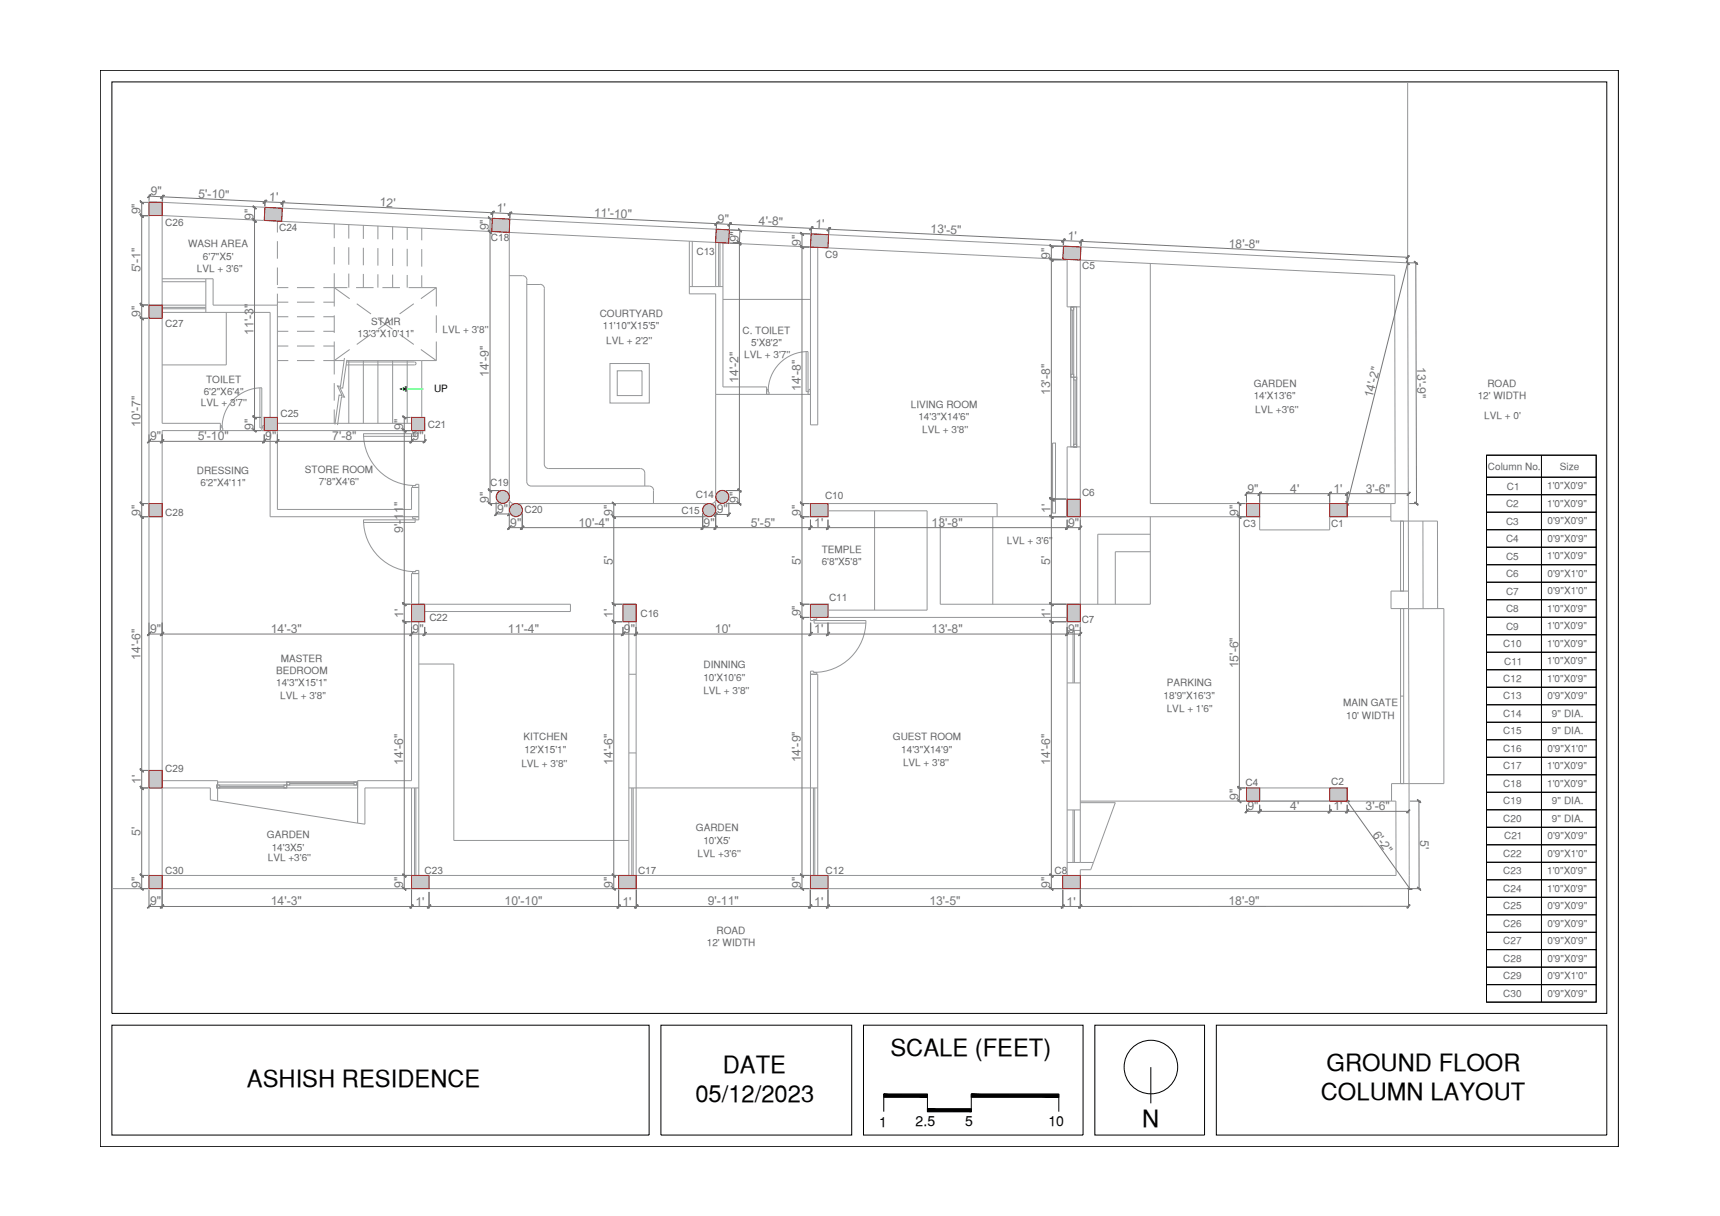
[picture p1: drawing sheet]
<svg xmlns="http://www.w3.org/2000/svg" width="420mm" height="297mm" viewBox="0 0 420 297" stroke-linecap="round" stroke-linejoin="round" font-family="sans-serif">
<!-- layer: FORMAT -->
<g fill="none" stroke="#000" stroke-width=".24">
<path d="M24.5 17.2h370.8v262.9h-370.8zM27.3 20h365.2v227.6h-365.2zM363.1 111.2h26.8v133.6h-26.8zM363.1 111.2h26.8v5.4h-26.8zM363.1 116.6h26.8v4.2h-26.8zM376.5 111.2v133.6M363.1 120.8h26.8v4.3h-26.8zM363.1 125.1h26.8v4.3h-26.8zM363.1 129.4h26.8v4.3h-26.8zM363.1 133.7h26.8v4.3h-26.8zM363.1 138h26.8v4.2h-26.8zM363.1 142.2h26.8v4.3h-26.8z"/>
<path d="M363.1 146.5h26.8v4.3h-26.8zM363.1 150.8h26.8v4.3h-26.8zM363.1 155.1h26.8v4.2h-26.8zM363.1 159.3h26.8v4.3h-26.8zM363.1 163.6h26.8v4.3h-26.8zM363.1 167.9h26.8v4.3h-26.8zM363.1 172.2h26.8v4.2h-26.8zM363.1 176.4h26.8v4.3h-26.8zM363.1 180.7h26.8v4.3h-26.8zM363.1 185h26.8v4.3h-26.8zM363.1 189.3h26.8v4.2h-26.8zM363.1 193.5h26.8v4.3h-26.8z"/>
<path d="M363.1 197.8h26.8v4.3h-26.8zM363.1 202.1h26.8v4.3h-26.8zM363.1 206.4h26.8v4.2h-26.8zM363.1 210.6h26.8v4.3h-26.8zM363.1 214.9h26.8v4.3h-26.8zM363.1 219.2h26.8v4.3h-26.8zM363.1 223.5h26.8v4.2h-26.8zM363.1 227.7h26.8v4.3h-26.8zM363.1 232h26.8v4.2h-26.8zM363.1 236.2h26.8v4.3h-26.8zM27.3 250.4h131.3v26.9h-131.3zM161.4 250.4h46.7v26.9h-46.7z"/>
<path d="M210.9 250.4h53.7v26.9h-53.7zM267.4 250.4h26.8v26.9h-26.8zM297.1 250.4h95.4v26.9h-95.4zM363.1 240.5h26.8v4.3h-26.8zM281.1 260.7v8.8"/>
<circle cx="281.1" cy="260.7" r="6.5"/>
</g>
<g fill="#000" stroke="#000" stroke-width=".24">
<path d="M215.9 267.3l10.7 .7v-.7zM215.9 267.3l10.7 .7h-10.7z"/>
<path d="M226.6 270.9l10.7 .7v-.7zM226.6 270.9l10.7 .7h-10.7z"/>
<path d="M237.3 267.3l21.3 .7v-.7zM237.3 267.3l21.3 .7h-21.3z"/>
</g>
<!-- layer: TITLE BLOCK -->
<path d="M215.9 271.6v-4.3h10.7v4.3h10.7v-4.3h21.3v4.3M215.9 268h10.7M226.6 270.9h10.7M237.3 268h21.3" fill="none" stroke="#000" stroke-width=".24"/>
<!-- layer: 0 -->
<g fill="none" stroke="#939598" stroke-width=".24">
<path d="M343.9 20v44.2M67.8 54v2.8M67.8 58.9v4.3M81.6 54.7v3.5M85.2 54.8v3.5M88.8 55v3.4M92.3 55.2v3.2M95.9 55.4v3.1M99.5 55.5v3.1M103 55.7v3M67.8 65.3v4.3M67.8 71.7v2.8"/>
<path d="M67.8 73.8h2.6M67.8 77.4h2.6M67.8 70.3h2.6M72.5 73.8h4.3M72.5 77.4h4.3M72.5 70.3h4.3M79 73.8h2.6M79 77.4h2.6M79 70.3h5.9M81.6 60.3v4.3M81.6 66.7v8.2M81.6 77v4.3"/>
<path d="M81.6 70.3l3.8 2.7M85.2 60.4v4.3M85.2 66.8v3.5M87 70.3h4.3M87.2 74.2l3.4 2.5M88.8 60.5v4.3M88.8 66.9v3.4M92.3 60.6v4.3M92.3 67v3.3M92.4 77.9l3.5 2.5M93.4 70.3h4.3M95.9 77.9l-3.5 2.5"/>
<path d="M95.9 60.7v4.3M95.9 67.1v3.2M99.5 60.8v4.3M99.5 67.2v3.1M99.8 70.3h6.8M101.1 74.2l-3.5 2.5M103 60.9v4.2M103 67.3v3M106.6 70.3l-3.8 2.7M106.6 70.3v4.6M106.6 77v4.3M261.6 75h1.4v34.2h-1.4z"/>
<path d="M261.6 75h.7v.8h-.7zM261.6 75h.7v17.1h-.7zM261.9 75.8v15.6M67.8 80.9h2.6M67.8 84.5h2.6M67.8 88.1h2.6M72.5 80.9h4.3M72.5 84.5h4.3M72.5 88.1h4.3M79 80.9h2.6M79 84.5h2.6M79 88.1h5.1"/>
<path d="M81.6 83.4v8.1M81.6 93.6v4.3M84.1 87.4l-.9 7-.7-.1 1.1 2.3-.8-.1-1 7.2M84.7 88.4h16.6l.3 .4-.3 .3h-16.7M84.7 88.1h21.9M84.7 87.9l-1 6.9-.7-.1 1.1 2.3-.7-.1-.9 6.9M85.2 88.1v15.3M85.4 85.4l-3.8 2.7M88.8 88.1v15.3M90.6 81.6l-3.4 2.5M92.3 88.1v15.3M95.9 88.1v15.3"/>
<path d="M97.6 81.6l3.5 2.5M99.5 88.1v15.3M102.8 85.4l3.8 2.7M103 88.1v15.3M106.6 83.4v4.7M261.6 91.4h.7v.7h-.7zM262.3 92.1h.7v.7h-.7zM262.3 92.1h.7v17.1h-.7zM262.6 92.8v15.7M81.6 100v3.4M262.3 108.5h.7v.7h-.7zM260.7 154h3.2"/>
<path d="M262.1 154v12.8M262.5 154v12.8M260.7 166.8h3.2M52.9 191.8h.8v.7h-.8zM52.9 191.8h17.1v.7h-17.1zM53.2 191h34.2v1.5h-34.2zM53.7 192.1h15.7M69.4 191.8h.6v.7h-.6zM70 191h.8v.8h-.8zM70 191h17.2v.8h-17.2zM70.8 191.4h15.7M86.5 191h.7v.8h-.7z"/>
<path d="M100.5 192.5h1.8M101.2 192.5v21.4M101.6 192.5v21.4M153.6 192.5h1.8M154.3 192.5v21.4M154.7 192.5v21.4M198 192.5h1.8M198.7 192.5v21.4M199 192.5v21.4M260.7 197.9h3.2M262.1 197.9v12.8M262.5 197.9v12.8"/>
<path d="M27.3 217.1h9.1M100.5 213.9h1.8M153.6 213.9h1.8M198 213.9h1.8M260.7 210.7h3.2"/>
</g>
<!-- layer: LINE-PEN1 -->
<g fill="none" stroke="#939598" stroke-width=".24">
<path d="M124.4 56.8v65.1a1.08 1.08 0 0 0 1.1 1.1M55.3 76.3v12.8h-15.7M124.4 67.3h3.2a1.08 1.08 0 0 1 1.1 1.1M128.7 68.4v49.3a1.08 1.08 0 0 0 1.1 1M128.7 69.5h3.2M131.9 69.5a1.08 1.08 0 0 1 1.1 1M133 70.6v42.8a1.08 1.08 0 0 0 1 1.1M176.6 73.1h21.4M263.9 75v34.2M281 64.4v58.6h58.8M149 88.8h9.6v9.7h-9.6zM150.8 90.6h6v6h-6z"/>
<path d="M174.8 96.3l.1 25.6a1.08 1.08 0 0 1-1.1 1.1M187.3 96.3h10.7M53.8 105.2h12.2M129.7 118.7h28.9M134 114.5h22.4a1.08 1.08 0 0 1 1.1 1v3.2M158.6 118.7a1.08 1.08 0 0 1 1.1 1.1M159.6 119.8v3.2M125.5 123h48.3M213.6 124.8v24.2M242.5 126.2v21.4M243.6 126.2h17.1M281 126.2v21.4h-17.1v-21.4h43.8v3.2h17.1v-3.2h15"/>
<path d="M281 130.5h-12.8v17.1M281 134.8h-8.6v12.8M347.6 127.3v21.4M344.1 148.7l.1 42.7h8.5v-42.7h-8.6M344.1 144.4l-.1-17.1h7.1l.1 21.4M102.3 162.2h8.6v43.1h42.7M53.2 195.7l34.2 5.4M263.9 195.7h76M263.9 196.1h8.5l-5.3 14.6M307.7 192.5h17.1v3.2h-17.1z"/>
</g>
<!-- layer: WALLS -->
<path d="M36.4 49.3l227.5 11v14.7h-3.2v-11.6l-60.9-3v43.4h-1.8v-43.4l-158.4-7.8v50.8h14.2v1.8h-14.2v85.5h13.6v5l-1.8-.3v-2.9h-11.8v24.6h-3.2zM174.8 59.2v10.8M176.6 59.3v35.2h10.7v1.8h-12.5v-24.5h-6.4v-1.8h8.2M39.6 76.3h26.4v49.9h36.3v-7.1h-1.8v5.3h-32.7v-19.2h35.9v-1.8h-35.9v-28.9h-15.7v-6.4h-1.8v8.2M39.6 74.5h10.7M260.7 109.2h3.2v17h-3.2zM198 123h45.6v3.2h-13.9v21.4h34.2v63.1h3.2l-.7 1.8h-2.5v4.6h-65.9v-52.4h1.8v49.2h60.9v-63.1h-62.7v-1.8h28.5v-24.2h-28.5zM100.5 140.1h1.8v7.5h37v1.8h-37v64.5h51.3v-64.5h-1.4v-1.8h3.2v69.5h-54.9v-24.6h-11.4v8.8l-1.7-.2v-10.4h13.1zM153.6 164.7h1.8M153.6 183.9h1.8M155.4 192.5h42.6" fill="none" stroke="#939598" stroke-width=".24"/>
<!-- layer: boundary wall -->
<path d="M263.9 60.3l80 3.9 .1 63.1h-4.2v-4.3h1l-.1-55.7-76.8-3.8M339.8 144.4h4.3v4.3h-4.3zM39.6 217.1h60.9M39.6 213.9h60.9M155.4 217.1h42.6M155.4 213.9h42.6M263.9 213.9h77.1v-18.2h-1.1v-4.3h4.3v25.7h-80.3" fill="none" stroke="#939598" stroke-width=".24"/>
<!-- layer: DOOR -->
<g fill="none" stroke="#939598" stroke-width=".24">
<path d="M63.5 94.8v9.7h.5v-9.7M64 94.7a9.7 9.7 0 0 0-9.7 9.8M187.3 95.1h.3l.3 1.2h-.6zM196.9 85.9v9.8h.5v-9.8a9.7 9.7 0 0 0-9.7 9.8M197.6 95.1h.4v1.2h-.6zM53.8 104h.4l.2 1.2h-.6zM64.2 104h.3v1.2h-.5zM88.8 105.9h12.6v.7h-12.6M88.8 105.9a12.6 12.6 0 0 0 12.8 12.7M100.8 105.2h1.5v.7h-.8v-.3h-.7zM100.8 118.6h.7v-.3h.8v.8h-1.5zM88.8 127h12.6v.6h-12.6"/>
<path d="M88.8 127a12.6 12.6 0 0 0 12.8 12.6M100.8 126.2h1.5v.8h-.8v-.3h-.7zM100.8 139.6h.7v-.3h.8v.8h-1.5zM198 150.8h1.5v.5h-.8v.3h-.7zM211.5 152.2h-12.6v-.6h12.6a12.6 12.6 0 0 1-12.8 12.6M198 163.9h.7v.3h.8v.5h-1.5z"/>
</g>
<!-- layer: FUR -->
<path d="M175.5 59.3v10.7M175.9 59.3v10.7M39.6 75.4h10.7M39.6 75.1h10.7" fill="none" stroke="#939598" stroke-width=".24"/>
<!-- layer: FURNITURE -->
<g fill="none" stroke="#939598" stroke-width=".24">
<path d="M257.1 108.2h.7v17.1h-.7zM342.1 127.3h.7v17.1h-.7zM342.1 148.7h.8v42.7h-.8zM342.2 170h.7"/>
<circle cx="257.5" cy="122.1" r=".36"/>
<circle cx="257.5" cy="122.1" r=".19"/>
</g>
<!-- layer: GI framing -->
<path d="M168.4 58.9v11.1M169.1 58.9v11.1M39.6 68.1h10.7M39.6 68.8h10.7" fill="none" stroke="#939598" stroke-width=".24"/>
<!-- layer: DIM -->
<g fill="none" stroke="#767676" stroke-width=".24">
<path d="M34.2 52.7h2M34.2 52.6h2M34.2 49.4h2M34.6 49.4v3.2M34.6 52.7v21.8M36.5 47.5l-.1 1.6M36.5 47.9l3.2 .2M39.7 47.6l-.1 1.6M39.7 48.1l25 1.2M39.8 47.6l-.1 1.6M61.8 53.8h.2M61.8 53.9h.2"/>
<path d="M61.8 50.7h.3M62.2 50.7v54.5M64.7 48.8l-.1 1.6M64.8 49.3l4.2 .2M64.8 48.8l-.1 1.6M69.1 49.1l-.1 1.5M69.1 49.5l190.6 9.2M69.2 49.1l-.1 1.5M119.2 53.3h.4M119.7 53.3v3.2M119.7 56.7v66.3M119.9 56.7h.2"/>
<path d="M119.9 56.5h.2M120.4 51.5l-.1 1.6M124.5 51.8v1.5M124.6 51.8v1.5M175 54.2v1.6M178.3 54.3l-.1 1.7M178.3 59.4l2.7 .1M178.4 56.2l2.8 .1M179 59.3h2.1M180.6 59.3v63.7M180.7 56.3l-.1 3.2M195.4 57.1h2.5"/>
<path d="M195.9 57.1v160M198.2 55.3l-.1 1.6M202.5 55.5l-.1 1.6M259.8 58.3l-.1 1.6M259.8 58.8l84.1 4.1M259.9 58.3l-.1 1.6M264.1 58.5v1.6M34.2 77.8h2M34.2 74.5h2M34.6 74.5v142.6M195.4 60.4h2.4M256.4 63.5h4.1"/>
<path d="M256.4 63.4h4.1M256.4 60.2h4.1M256.8 60.2v3.2M256.8 63.5v58.4M343.9 62.4l-.1 1.6M343.9 64.2l-14.8 58.7M344.1 64.2l.2 .1M344.1 64.2h2.2M345.8 64.2l.2 58.8M36.4 106.1v2.1M36.4 107.8h67.3M39.6 106.1v2.1"/>
<path d="M61.8 105.2h1.9M61.8 102h1.9M64.5 106.1v2.1M67.8 106.1v2.1M98.3 105.2h2M98.3 102h2M98.7 102v115.1M100.5 106.1v2.1M103.7 106.1v2.1M119.2 119.8h2.9M177.4 119.8h3.7M34.2 126.2h2"/>
<path d="M34.2 123h2M119.2 123h2.9M121.2 122.6v3.4M121.2 125.5h3.2M124.4 128.9h139.5M124.4 122.6v6.8M127.5 125.3v4.1M127.6 125.4v4M149.5 126.2h23.5M149.5 123h.2M149.9 123v94.1M171.6 125.3v4.1"/>
<path d="M171.7 125.3v4.1M174.8 122.7v6.7M174.8 125.7h3.2M177.4 123h3.7M178 122.7v3.4M195.4 126.2h2.4M195.4 123h2.4M198 126.9v2.5M202.3 126.9v2.5M256.4 126.2h4.1M256.4 121.9h4.1M256.8 121.9v95.2"/>
<path d="M260.7 126.9v2.5M263.9 126.9v2.5M302.3 126.2h2M302.3 123h2M302.8 123v72.7M304.5 120.6h39.6v.5M304.5 120.2v2.6M307.7 120.2v2.6M324.8 120.2v2.6M329.1 120.2v2.6M329.3 123h.3M344.2 123h2.2"/>
<path d="M36.4 152.1v3.2M36.4 154.9h227.5M39.6 152.1v3.2M98.3 151.9h2M98.3 147.6h2M100.5 153.1v2.2M103.7 153.1v2.2M149.5 151.9h2.5M149.5 147.6h2.5M152.2 153.1v2.2M155.3 153.1v2.2M155.4 153.1v2.2"/>
<path d="M195.4 147.6h2.4M195.4 150.8h2.4M198 152.1v3.2M198.1 152.1v3.2M202.3 152.1v3.2M256.4 151.9h4.1M256.4 147.6h4.1M260.7 153.1v2.2M263.9 153.1v2.2M34.2 192.5h2M34.2 188.2h2M302.3 192.5h2"/>
<path d="M302.3 195.7h2M304.5 196.6v2.1M304.5 198.2h39.5M307.7 196.6v2.1M324.8 196.6v2.1M328.9 195.8l-.2 .1M329.1 196.6v2.1M329.1 195.7l15.3 21.4M344 198.4v.3M344.4 195.7h2.7M346.6 195.7l.1 21.4M34.2 217.1h2"/>
<path d="M34.2 213.9h2M36.4 217.3v4.6M39.6 217.3v4.6M98.3 217.1h2M98.3 213.9h2M100.5 217.3v4.6M104.8 217.9v4M149.5 217.1h1.4M149.5 213.9h1.4M151.1 217.3v4.6M155.4 217.3v4.6M155.5 217.3v4.6"/>
<path d="M195.4 217.1h2.4M195.4 213.9h2.4M197.9 217.3v4.6M198 217.3v4.6M202.3 217.3v4.6M256.4 217.1h3M256.4 213.9h3M259.6 217.3v4.6M263.9 217.3v4.6M344.1 217.3v4.6M344.2 217.2l-.1 .2M344.4 217.1h2.7"/>
<path d="M36.4 221.4h119M155.5 221.4h42.4M344.1 221.4h-146.1"/>
</g>
<!-- layer: 0 -->
<g fill="#767676" stroke="#767676" stroke-width=".24">
<path d="M344.4 221l-.7 .8zM344.4 221l-.7 .8z"/>
<path d="M264.2 221.1l-.6 .7zM264.2 221.1l-.6 .7z"/>
<path d="M264.2 221.1l-.6 .7zM264.2 221.1l-.6 .7z"/>
<path d="M259.9 221.1l-.6 .7zM259.9 221.1l-.6 .7z"/>
<path d="M259.9 221.1l-.6 .7zM259.9 221.1l-.6 .7z"/>
<path d="M202.6 221.1l-.7 .7zM202.6 221.1l-.7 .7z"/>
<path d="M202.6 221.1l-.7 .7zM202.6 221.1l-.7 .7z"/>
<path d="M198.3 221.1l-.7 .7zM198.3 221.1l-.7 .7z"/>
<path d="M197.5 221.8l.7-.7zM198.2 221.1l-.6 .7z"/>
<path d="M155.8 221.1l-.6 .7zM155.8 221.1l-.7 .7z"/>
<path d="M155 221.8l.7-.7zM155.7 221.1l-.6 .7z"/>
<path d="M151.5 221.1l-.7 .7zM151.5 221.1l-.8 .7z"/>
<path d="M150.7 221.8l.8-.7zM151.5 221.1l-.7 .7z"/>
<path d="M105.1 221.1l-.6 .7zM105.1 221.1l-.7 .7z"/>
<path d="M104.4 221.8l.7-.7zM105.1 221.1l-.6 .7z"/>
<path d="M100.9 221.1l-.7 .7zM100.9 221.1l-.7 .7z"/>
<path d="M100.1 221.8l.8-.7zM100.9 221.1l-.7 .7z"/>
<path d="M39.9 221.1l-.6 .7zM39.9 221.1l-.7 .7z"/>
<path d="M39.2 221.8l.7-.7zM39.9 221.1l-.6 .7z"/>
<path d="M36.7 221.1l-.6 .7zM36.7 221.1l-.6 .7z"/>
<path d="M34.2 216.8l.8 .6zM34.2 216.8l.8 .6z"/>
<path d="M34.2 213.6l.8 .7zM34.2 213.6l.8 .6z"/>
<path d="M34.3 213.5l.7 .7zM34.2 213.6l.8 .7z"/>
<path d="M34.2 192.1l.8 .8zM34.2 192.1l.8 .7z"/>
<path d="M34.2 192.1l.8 .7zM34.2 192.1l.8 .8z"/>
<path d="M34.2 187.9l.8 .7zM34.2 187.9l.8 .6z"/>
<path d="M34.3 187.8l.7 .7zM34.2 187.9l.8 .7z"/>
<path d="M34.2 125.9l.8 .7zM34.2 125.9l.8 .7z"/>
<path d="M34.2 125.9l.8 .7zM34.2 125.9l.8 .7z"/>
<path d="M34.2 122.7l.8 .7zM34.2 122.7l.8 .6z"/>
<path d="M34.3 122.6l.7 .7zM34.2 122.7l.8 .7z"/>
<path d="M34.2 77.4l.8 .7zM34.2 77.4l.8 .6z"/>
<path d="M34.3 77.3l.7 .7zM34.2 77.4l.8 .7z"/>
<path d="M34.2 74.2l.8 .7zM34.2 74.2l.8 .6z"/>
<path d="M34.3 74l.7 .7zM34.2 74.1l.8 .7z"/>
<path d="M34.2 52.4l.8 .7zM34.2 52.4l.8 .6z"/>
<path d="M34.2 52.3l.8 .6zM34.2 52.3l.8 .7z"/>
<path d="M34.2 49.1l.8 .7zM34.2 49.1l.8 .6z"/>
<path d="M36.8 47.5l-.7 .8zM36.1 48.2l.7-.7z"/>
<path d="M39.2 48.4l.8-.7zM40 47.7l-.7 .8z"/>
<path d="M40.1 47.7l-.7 .8zM39.4 48.4l.7-.7z"/>
<path d="M64.2 49.6l.8-.7zM65 48.9l-.7 .7z"/>
<path d="M65.1 48.9l-.7 .7zM64.3 49.6l.8-.7z"/>
<path d="M68.6 49.8l.8-.7zM69.4 49.1l-.7 .8z"/>
<path d="M69.5 49.1l-.7 .8zM68.7 49.8l.8-.7z"/>
<path d="M119.9 52.3l.8-.7zM120.7 51.6l-.7 .8z"/>
<path d="M120.7 51.6l-.7 .8zM119.9 52.3l.8-.7z"/>
<path d="M124.2 52.5l.8-.7zM125 51.8l-.7 .8z"/>
<path d="M124.9 51.8l-.7 .8zM124.1 52.5l.8-.7z"/>
<path d="M174.6 54.9l.8-.6zM175.4 54.3l-.7 .7z"/>
<path d="M175.4 54.3l-.7 .7zM174.6 54.9l.8-.6z"/>
<path d="M177.8 55.1l.8-.7zM178.6 54.4l-.7 .8z"/>
<path d="M178.6 54.4l-.7 .8zM177.8 55.1l.8-.7z"/>
<path d="M197.8 56.1l.7-.7zM198.5 55.4l-.6 .8z"/>
<path d="M198.5 55.4l-.6 .8zM197.8 56.1l.7-.7z"/>
<path d="M202 56.3l.8-.7zM202.8 55.6l-.7 .8z"/>
<path d="M202.8 55.6l-.7 .8zM202 56.3l.8-.7z"/>
<path d="M259.4 59l.7-.6zM260.1 58.4l-.7 .7z"/>
<path d="M260.2 58.4l-.7 .7zM259.4 59.1l.8-.7z"/>
<path d="M263.7 59.3l.7-.7zM264.4 58.6l-.6 .7z"/>
<path d="M264.4 58.6l-.6 .7zM263.7 59.3l.7-.7z"/>
<path d="M343.4 63.1l.8-.6zM344.2 62.5l-.7 .7z"/>
<path d="M304.8 197.8l-.6 .8zM304.8 197.8l-.7 .7z"/>
<path d="M307.3 198.5l.7-.7zM308 197.8l-.6 .8z"/>
<path d="M308 197.8l-.6 .8zM308 197.8l-.7 .7z"/>
<path d="M324.4 198.5l.7-.7zM325.1 197.8l-.6 .8z"/>
<path d="M325.1 197.8l-.6 .8zM325.1 197.8l-.7 .7z"/>
<path d="M328.7 198.5l.7-.7zM329.4 197.8l-.6 .8z"/>
<path d="M329.4 197.8l-.6 .8zM328.7 198.5l.7-.7z"/>
<path d="M344.3 197.8l-.6 .8zM344.3 197.8l-.6 .8z"/>
<path d="M346.2 195.4l.8 .6zM346.2 195.4l.8 .6z"/>
<path d="M346.3 216.7l.7 .7zM346.2 216.8l.8 .6z"/>
<path d="M343.9 217l1 .2zM343.9 217.1l1 .1z"/>
<path d="M328.6 195.7l1 .1zM328.6 195.6l1 .1z"/>
<path d="M304.8 120.2l-.6 .8zM304.8 120.2l-.7 .7z"/>
<path d="M308 120.2l-.7 .7zM308 120.2l-.6 .8z"/>
<path d="M308 120.2l-.6 .8zM308 120.2l-.7 .7z"/>
<path d="M325.1 120.2l-.7 .7zM325.1 120.2l-.6 .8z"/>
<path d="M325.1 120.2l-.6 .8zM325.1 120.2l-.7 .7z"/>
<path d="M328.7 120.9l.7-.7zM329.4 120.2l-.6 .8z"/>
<path d="M329.4 120.2l-.6 .8zM329.4 120.2l-.7 .7z"/>
<path d="M343.7 120.9l.7-.7zM344.4 120.2l-.6 .8z"/>
<path d="M345.7 122.6l.7 .7zM345.6 122.7l.8 .6z"/>
<path d="M345.5 63.9l.8 .6zM345.5 63.9l.8 .6z"/>
<path d="M328.8 122.5l.6 .8-.5-.8zM328.8 122.5l.6 .8z"/>
<path d="M343.6 63.8l.5 .9 .1-.1zM343.6 63.8l.6 .8z"/>
<path d="M302.5 192.1l.6 .7zM302.4 192.2l.7 .7z"/>
<path d="M302.4 125.9l.7 .7zM302.4 125.9l.7 .7z"/>
<path d="M302.5 125.8l.6 .8zM302.4 125.9l.7 .7z"/>
<path d="M302.4 122.7l.7 .7zM302.5 122.6l.6 .7z"/>
<path d="M256.5 216.7l.7 .7zM256.4 216.8l.8 .6z"/>
<path d="M256.4 213.6l.8 .6zM256.4 213.6l.8 .6z"/>
<path d="M256.5 213.5l.7 .7zM256.4 213.6l.8 .6z"/>
<path d="M256.4 151.5l.8 .7zM256.4 151.5l.8 .7z"/>
<path d="M256.4 151.5l.8 .7zM256.4 151.5l.8 .7z"/>
<path d="M256.4 147.3l.8 .6zM256.4 147.3l.8 .6z"/>
<path d="M256.4 147.3l.8 .6zM256.4 147.3l.8 .6z"/>
<path d="M256.4 125.9l.8 .7zM256.4 125.9l.8 .7z"/>
<path d="M256.5 125.8l.7 .8zM256.4 125.9l.8 .7z"/>
<path d="M256.4 121.7l.8 .6zM256.4 121.7l.8 .6z"/>
<path d="M256.4 121.5l.8 .7zM256.4 121.5l.8 .7z"/>
<path d="M256.4 63.1l.8 .7zM256.5 63.1l.7 .7z"/>
<path d="M256.5 63l.7 .7zM256.4 63.1l.8 .6z"/>
<path d="M256.4 59.8l.8 .7zM256.4 59.8l.8 .7z"/>
<path d="M195.6 216.7l.7 .7zM195.5 216.8l.8 .6z"/>
<path d="M195.5 213.6l.8 .6zM195.6 213.5l.7 .7z"/>
<path d="M195.6 213.5l.7 .7zM195.5 213.6l.8 .6z"/>
<path d="M195.5 150.5l.8 .6zM195.6 150.4l.7 .7z"/>
<path d="M195.6 150.4l.7 .7zM195.5 150.5l.8 .6z"/>
<path d="M195.5 147.3l.8 .6zM195.5 147.3l.8 .6z"/>
<path d="M195.6 147.2l.7 .7zM195.5 147.3l.8 .6z"/>
<path d="M195.5 125.9l.8 .7zM195.6 125.8l.7 .8z"/>
<path d="M195.6 125.8l.7 .8zM195.5 125.9l.8 .7z"/>
<path d="M195.5 122.7l.8 .6zM195.6 122.6l.7 .7z"/>
<path d="M195.6 122.6l.7 .7zM195.5 122.7l.8 .6z"/>
<path d="M195.5 60l.8 .6zM195.6 59.9l.7 .7z"/>
<path d="M195.6 59.9l.7 .7zM195.5 60l.8 .6z"/>
<path d="M195.5 56.8l.8 .6zM195.5 56.8l.8 .6z"/>
<path d="M149.6 216.7l.7 .7zM149.5 216.8l.8 .6z"/>
<path d="M149.5 213.6l.8 .7zM149.5 213.6l.8 .6z"/>
<path d="M149.6 213.5l.7 .7zM149.5 213.6l.8 .7z"/>
<path d="M149.5 151.5l.8 .7zM149.5 151.5l.8 .7z"/>
<path d="M149.5 151.5l.8 .7zM149.5 151.5l.8 .7z"/>
<path d="M149.5 147.3l.8 .6zM149.5 147.3l.8 .6z"/>
<path d="M149.5 147.3l.8 .6zM149.5 147.3l.8 .6z"/>
<path d="M149.5 125.9l.8 .7zM149.5 125.9l.8 .7z"/>
<path d="M98.5 216.7l.7 .7zM98.4 216.8l.8 .6z"/>
<path d="M98.4 213.6l.8 .6zM98.4 213.6l.8 .6z"/>
<path d="M98.5 213.5l.7 .7zM98.4 213.6l.8 .6z"/>
<path d="M98.4 151.5l.8 .7zM98.4 151.5l.8 .7z"/>
<path d="M98.4 151.5l.8 .7zM98.4 151.5l.8 .7z"/>
<path d="M98.4 147.3l.8 .6zM98.4 147.3l.8 .6z"/>
<path d="M98.4 147.3l.8 .6zM98.4 147.3l.8 .6z"/>
<path d="M98.4 104.8l.8 .7zM98.4 104.8l.8 .7z"/>
<path d="M98.4 104.8l.8 .7zM98.4 104.8l.8 .7z"/>
<path d="M98.4 101.6l.8 .7zM98.4 101.6l.8 .7z"/>
<path d="M36.7 107.4l-.6 .8zM36 108.1l.7-.7z"/>
<path d="M39.2 108.1l.7-.7zM39.9 107.4l-.6 .8z"/>
<path d="M39.9 107.4l-.6 .8zM39.2 108.1l.7-.7z"/>
<path d="M64.2 108.1l.6-.7zM64.8 107.4l-.6 .8z"/>
<path d="M64.8 107.4l-.6 .8zM64.2 108.1l.6-.7z"/>
<path d="M67.3 108.1l.8-.7zM68.1 107.4l-.7 .8z"/>
<path d="M68.1 107.4l-.7 .8zM67.3 108.1l.8-.7z"/>
<path d="M100.1 108.1l.8-.7zM100.9 107.4l-.7 .8z"/>
<path d="M100.9 107.4l-.7 .8zM100.1 108.1l.8-.7z"/>
<path d="M103.3 108.1l.7-.7zM104 107.4l-.6 .8z"/>
<path d="M61.9 104.8l.7 .7zM61.8 104.8l.8 .7z"/>
<path d="M61.8 101.6l.8 .7zM61.8 101.6l.8 .7z"/>
<path d="M61.8 101.6l.8 .7zM61.8 101.6l.8 .7z"/>
<path d="M61.8 53.5l.8 .6zM61.8 53.5l.8 .6z"/>
<path d="M61.9 53.5l.7 .8zM61.8 53.6l.8 .7z"/>
<path d="M61.8 50.4l.8 .6zM61.8 50.4l.8 .6z"/>
<path d="M264.2 154.5l-.6 .8zM264.2 154.5l-.6 .8z"/>
<path d="M261 154.5l-.6 .8zM261 154.5l-.6 .8z"/>
<path d="M261 154.5l-.6 .8zM261 154.5l-.6 .8z"/>
<path d="M202.6 154.5l-.7 .8zM202.6 154.5l-.7 .8z"/>
<path d="M202.6 154.5l-.7 .8zM202.6 154.5l-.7 .8z"/>
<path d="M198.3 154.5l-.7 .8zM198.3 154.5l-.7 .8z"/>
<path d="M198.4 154.5l-.7 .8zM198.4 154.5l-.7 .8z"/>
<path d="M155.6 154.5l-.6 .8zM155.6 154.5l-.6 .8z"/>
<path d="M155 155.2l.7-.7zM155.7 154.5l-.6 .8z"/>
<path d="M152.5 154.5l-.6 .8zM152.5 154.5l-.6 .8z"/>
<path d="M152.5 154.5l-.6 .8zM152.5 154.5l-.6 .8z"/>
<path d="M104 154.5l-.6 .8zM104 154.5l-.6 .8z"/>
<path d="M104 154.5l-.6 .8zM104 154.5l-.6 .8z"/>
<path d="M100.9 154.5l-.7 .8zM100.9 154.5l-.7 .8z"/>
<path d="M100.9 154.5l-.7 .8zM100.9 154.5l-.7 .8z"/>
<path d="M39.9 154.5l-.6 .8zM39.9 154.5l-.6 .8z"/>
<path d="M39.9 154.5l-.6 .8zM39.9 154.5l-.6 .8z"/>
<path d="M36.7 154.5l-.6 .8zM36.7 154.5l-.6 .8z"/>
<path d="M264.2 128.5l-.6 .8zM264.2 128.5l-.6 .8z"/>
<path d="M261 128.5l-.6 .8zM261 128.5l-.6 .8z"/>
<path d="M261 128.5l-.6 .8zM261 128.5l-.6 .8z"/>
<path d="M202.6 128.5l-.7 .8zM202.6 128.5l-.7 .8z"/>
<path d="M202.6 128.5l-.7 .8zM202.6 128.5l-.7 .8z"/>
<path d="M198.3 128.5l-.7 .8zM198.3 128.5l-.7 .8z"/>
<path d="M198.3 128.5l-.7 .8zM198.3 128.5l-.7 .8z"/>
<path d="M175.1 128.5l-.6 .8zM175.1 128.5l-.6 .8z"/>
<path d="M174.4 129.2l.7-.7zM175.1 128.5l-.6 .8z"/>
<path d="M171.9 128.5l-.6 .8zM171.9 128.5l-.6 .8z"/>
<path d="M172 128.5l-.6 .8zM172 128.5l-.6 .8z"/>
<path d="M127.8 128.5l-.6 .8zM127.8 128.5l-.6 .8z"/>
<path d="M127.2 129.2l.7-.7zM127.9 128.5l-.6 .8z"/>
<path d="M124.7 128.5l-.6 .8zM124.7 128.5l-.6 .8z"/>
<path d="M119.3 119.5l.8 .6zM119.4 119.4l.7 .7z"/>
<path d="M119.4 122.6l.7 .7zM119.3 122.7l.8 .6z"/>
<path d="M124.7 125.2l-.6 .8zM124.7 125.2l-.6 .8z"/>
<path d="M121.5 125.2l-.6 .8zM121.5 125.2l-.6 .8z"/>
<path d="M177.6 126l.7-.7zM178.3 125.3l-.6 .8z"/>
<path d="M175.1 125.3l-.6 .8zM175.1 125.3l-.6 .8z"/>
<path d="M180.3 122.6l.7 .7zM180.2 122.7l.8 .7z"/>
<path d="M180.2 119.5l.8 .7zM180.2 119.5l.8 .6z"/>
<path d="M180.3 119.4l.7 .7zM180.2 119.5l.8 .7z"/>
<path d="M180.2 59l.8 .7zM180.2 59l.8 .6z"/>
<path d="M119.4 119.4l.7 .7zM119.3 119.5l.8 .6z"/>
<path d="M119.3 56.4l.8 .7zM119.3 56.4l.8 .7z"/>
<path d="M119.3 56.2l.8 .7zM119.3 56.2l.8 .7z"/>
<path d="M119.3 53l.8 .7zM119.3 53l.8 .7z"/>
<path d="M302.4 192.2l.7 .7zM302.4 192.2l.7 .6z"/>
<path d="M302.5 195.3l.6 .7zM302.4 195.4l.7 .7z"/>
<path d="M180.3 59.1l.7 .7zM180.2 59.2l.8 .6z"/>
<path d="M180.4 56l.7 .6zM180.5 55.9l.6 .7z"/>
<path d="M149.6 125.8l.7 .8zM149.5 125.9l.8 .7z"/>
<path d="M149.5 122.7l.8 .7zM149.5 122.7l.8 .6z"/>
</g>
<!-- layer: 10-MUEBLES -->
<g fill="#c7c8ca" stroke="#c7c8ca" stroke-width=".24">
<path d="M324.8 195.7h4.3v-3.2zM324.8 192.5h4.3l-4.3 3.2z"/>
<path d="M324.8 126.2h4.3v-3.2zM324.8 123h4.3l-4.3 3.2z"/>
<path d="M304.5 192.5l3.2 3.2v-3.2zM304.5 192.5l3.2 3.2h-3.2z"/>
<path d="M304.5 123l3.2 3.2v-3.2zM304.5 123l3.2 3.2h-3.2z"/>
<path d="M122.7 119.8l.5 .1zM122.4 119.9h.8z"/>
<path d="M122.4 119.9l1.1 .1zM122.1 120l.3-.1 1.1 .1z"/>
<path d="M122.1 120l1.7 .1zM121.8 120.1l.3-.1 1.7 .1z"/>
<path d="M121.8 120.1l2.2 .2-.2-.2zM121.8 120.1l2.2 .2h-2.4z"/>
<path d="M121.6 120.3l2.5 .3-.1-.3zM121.6 120.3l2.5 .3h-2.7z"/>
<path d="M121.4 120.6l2.9 .2-.2-.2zM121.4 120.6l2.9 .2h-3z"/>
<path d="M121.3 120.8l3.1 .3-.1-.3zM121.3 120.8l3.1 .3h-3.2z"/>
<path d="M121.2 121.1l3.2 .3v-.3zM121.2 121.1l3.2 .3h-3.2z"/>
<path d="M121.2 121.4l3.2 .3v-.3zM121.2 121.4l3.2 .3h-3.2z"/>
<path d="M121.2 121.7l3.1 .3 .1-.3zM121.2 121.7l3.1 .3h-3z"/>
<path d="M121.3 122l2.8 .2 .2-.2zM121.3 122l2.8 .2h-2.7z"/>
<path d="M121.4 122.2l2.6 .3 .1-.3zM121.4 122.2l2.6 .3h-2.4z"/>
<path d="M121.6 122.5l2.2 .2 .2-.2zM121.6 122.5l2.2 .2h-2z"/>
<path d="M121.8 122.7l1.7 .1 .3-.1zM121.8 122.7l1.7 .1z"/>
<path d="M122.1 122.8l1.1 .2 .3-.2zM122.1 122.8l1.1 .2z"/>
<path d="M122.4 123h.8zM122.4 123h.6z"/>
<path d="M36.4 213.9l3.2 3.2v-3.2zM36.4 213.9l3.2 3.2h-3.2z"/>
<path d="M100.5 217.1h4.3v-3.2zM100.5 213.9h4.3l-4.3 3.2z"/>
<path d="M151.1 217.1h4.3v-3.2zM151.1 213.9h4.3l-4.3 3.2z"/>
<path d="M259.6 217.1h4.3v-3.2zM259.6 213.9h4.3l-4.3 3.2z"/>
<path d="M259.6 63.3l4.3 .2 .2-3.1zM259.8 60.1l4.3 .3-4.5 2.9z"/>
<path d="M198 60.4l4.3 .1 .1-3.2zM198.1 57.1l4.3 .2-4.4 3.1z"/>
<path d="M100.5 147.6v4.3h3.2zM100.5 147.6h3.2v4.3z"/>
<path d="M36.4 123l3.2 3.2v-3.2zM36.4 123l3.2 3.2h-3.2z"/>
<path d="M152.2 147.6v4.3h3.2zM152.2 147.6h3.2v4.3z"/>
<path d="M36.4 74.5l3.2 3.3v-3.3zM36.4 74.5l3.2 3.3h-3.2z"/>
<path d="M64.5 102l3.3 3.2v-3.2zM64.5 102l3.3 3.2h-3.3z"/>
<path d="M100.5 102l3.2 3.2v-3.2zM100.5 102l3.2 3.2h-3.2z"/>
<path d="M174.9 56l3.1 3.4 .2-3.2zM174.9 56l3.1 3.4-3.2-.2z"/>
<path d="M64.5 53.8l4.3 .2 .1-3.1zM64.7 50.7l4.2 .2-4.4 2.9z"/>
<path d="M120.1 56.5l4.3 .3 .1-3.3zM120.3 53.3l4.2 .2-4.4 3z"/>
<path d="M125.8 123l.6 .1zM125.5 123.1h.9z"/>
<path d="M125.5 123.1l1.2 .1zM125.3 123.2h1.4z"/>
<path d="M125.3 123.2l1.7 .1-.3-.1zM125 123.3l.3-.1 1.7 .1z"/>
<path d="M125 123.3l2.2 .3-.2-.3zM125 123.3l2.2 .3h-2.4z"/>
<path d="M124.8 123.6l2.6 .2-.2-.2zM124.8 123.6l2.6 .2h-2.7z"/>
<path d="M124.7 123.8l2.8 .2-.1-.2zM124.7 123.8l2.8 .2h-3z"/>
<path d="M124.5 124l3.1 .3-.1-.3zM124.5 124l3.1 .3h-3.2z"/>
<path d="M124.4 124.3l3.2 .3v-.3zM124.4 124.3l3.2 .3h-3.2z"/>
<path d="M124.4 124.6l3.2 .3v-.3zM124.4 124.6l3.2 .3h-3.2z"/>
<path d="M124.4 124.9l3.1 .3 .1-.3zM124.4 124.9l3.1 .3h-3z"/>
<path d="M124.5 125.2l2.9 .3 .1-.3zM124.5 125.2l2.9 .3h-2.7z"/>
<path d="M124.7 125.5l2.5 .2 .2-.2zM124.7 125.5l2.5 .2h-2.4z"/>
<path d="M124.8 125.7l2.2 .2 .2-.2zM124.8 125.7l2.2 .2h-2z"/>
<path d="M125 125.9l1.7 .2 .3-.2zM125 125.9l1.7 .2h-1.4z"/>
<path d="M125.3 126.1l1.1 .1 .3-.1zM125.3 126.1l1.1 .1z"/>
<path d="M125.5 126.2h.9zM125.5 126.2h.6z"/>
<path d="M173 123l.6 .1zM172.8 123.1h.8z"/>
<path d="M172.8 123.1l1.1 .1zM172.5 123.2h1.4z"/>
<path d="M172.5 123.2l1.7 .1-.3-.1zM172.2 123.3l.3-.1 1.7 .1z"/>
<path d="M172.2 123.3l2.2 .3-.2-.3zM172.2 123.3l2.2 .3h-2.4z"/>
<path d="M172 123.6l2.6 .2-.2-.2zM172 123.6l2.6 .2h-2.7z"/>
<path d="M171.9 123.8l2.8 .2-.1-.2zM171.9 123.8l2.8 .2h-3z"/>
<path d="M171.7 124l3.1 .3-.1-.3zM171.7 124l3.1 .3h-3.2z"/>
<path d="M171.6 124.3l3.2 .3v-.3zM171.6 124.3l3.2 .3h-3.2z"/>
<path d="M171.6 124.6l3.2 .3v-.3zM171.6 124.6l3.2 .3h-3.2z"/>
<path d="M171.6 124.9l3.1 .3 .1-.3zM171.6 124.9l3.1 .3h-3z"/>
<path d="M171.7 125.2l2.9 .3 .1-.3zM171.7 125.2l2.9 .3h-2.7z"/>
<path d="M171.9 125.5l2.5 .2 .2-.2zM171.9 125.5l2.5 .2h-2.4z"/>
<path d="M172 125.7l2.2 .2 .2-.2zM172 125.7l2.2 .2h-2z"/>
<path d="M172.2 125.9l1.7 .2 .3-.2zM172.2 125.9l1.7 .2h-1.4z"/>
<path d="M172.5 126.1l1.1 .1 .3-.1zM172.5 126.1l1.1 .1z"/>
<path d="M172.8 126.2h.8zM172.8 126.2h.5z"/>
<path d="M176.3 119.8l.6 .1zM176 119.9h.9z"/>
<path d="M176 119.9l1.2 .1zM175.7 120l.3-.1 1.2 .1z"/>
<path d="M175.7 120l1.7 .1zM175.5 120.1l.2-.1 1.7 .1z"/>
<path d="M175.5 120.1l2.1 .2-.2-.2zM175.5 120.1l2.1 .2h-2.4z"/>
<path d="M175.2 120.3l2.6 .3-.2-.3zM175.2 120.3l2.6 .3h-2.8z"/>
<path d="M175 120.6l2.9 .2-.1-.2zM175 120.6l2.9 .2h-3z"/>
<path d="M174.9 120.8l3.1 .3-.1-.3zM174.9 120.8l3.1 .3h-3.2z"/>
<path d="M174.8 121.1l3.2 .3v-.3zM174.8 121.1l3.2 .3h-3.2z"/>
<path d="M174.8 121.4l3.2 .3v-.3zM174.8 121.4l3.2 .3h-3.2z"/>
<path d="M174.8 121.7l3.1 .3 .1-.3zM174.8 121.7l3.1 .3h-3z"/>
<path d="M174.9 122l2.9 .2 .1-.2zM174.9 122l2.9 .2h-2.8z"/>
<path d="M175 122.2l2.6 .3 .2-.3zM175 122.2l2.6 .3h-2.4z"/>
<path d="M175.2 122.5l2.2 .2 .2-.2zM175.2 122.5l2.2 .2h-1.9z"/>
<path d="M175.5 122.7l1.7 .1 .2-.1zM175.5 122.7l1.7 .1z"/>
<path d="M175.7 122.8l1.2 .2 .3-.2zM175.7 122.8l1.2 .2z"/>
<path d="M176 123h.9zM176 123h.6z"/>
<path d="M198 217.1h4.3v-3.2zM198 213.9h4.3l-4.3 3.2z"/>
<path d="M260.7 147.6l3.2 4.3v-4.3zM260.7 147.6l3.2 4.3h-3.2z"/>
<path d="M198 150.8h4.3v-3.2zM198 147.6h4.3l-4.3 3.2z"/>
<path d="M260.7 121.9v4.3h3.2zM260.7 121.9h3.2v4.3z"/>
<path d="M198 126.2h4.3v-3.2zM198 123h4.3l-4.3 3.2z"/>
<path d="M36.4 188.2l3.2 4.3v-4.3zM36.4 188.2l3.2 4.3h-3.2z"/>
<path d="M36.4 49.4l3.2 3.2v-3.2zM36.4 49.4l3.2 3.2h-3.2z"/>
</g>
<!-- layer: WALLS -->
<g fill="none" stroke="#f00" stroke-width=".24">
<path d="M36.4 49.4h3.2v3.2h-3.2zM64.7 50.7l4.2 .2-.1 3.1-4.3-.2zM120.3 53.3l4.2 .2-.1 3.3-4.3-.3zM174.9 56l3.3 .2-.2 3.2-3.2-.2zM198.1 57.1l4.3 .2-.1 3.2-4.3-.1zM36.4 74.5h3.2v3.3h-3.2zM259.8 60.1l4.3 .3-.2 3.1-4.3-.2zM64.5 102h3.3v3.2h-3.3zM100.5 102h3.2v3.2h-3.2zM36.4 123h3.2v3.2h-3.2zM198 123h4.3v3.2h-4.3zM260.7 121.9h3.2v4.3h-3.2z"/>
<path d="M304.5 123h3.2v3.2h-3.2zM324.8 123h4.3v3.2h-4.3zM100.5 147.6h3.2v4.3h-3.2zM152.2 147.6h3.2v4.3h-3.2zM198 147.6h4.3v3.2h-4.3zM260.7 147.6h3.2v4.3h-3.2zM36.4 188.2h3.2v4.3h-3.2zM304.5 192.5h3.2v3.2h-3.2zM324.8 192.5h4.3v3.2h-4.3zM36.4 213.9h3.2v3.2h-3.2zM100.5 213.9h4.3v3.2h-4.3zM151.1 213.9h4.3v3.2h-4.3z"/>
<path d="M198 213.9h4.3v3.2h-4.3zM259.6 213.9h4.3v3.2h-4.3z"/>
<circle cx="122.8" cy="121.4" r="1.59"/>
<circle cx="126" cy="124.6" r="1.59"/>
<circle cx="173.2" cy="124.6" r="1.59"/>
<circle cx="176.5" cy="121.4" r="1.59"/>
</g>
<!-- layer: text -->
<path d="M98.1 95l1.1-.5v.5zM98.1 95l1.1 .5v-.5z" fill="#000" stroke="#000" stroke-width=".24"/>
<path d="M98.1 95l1.1-.5v1zM99.2 95h4.2" fill="none" stroke="#00ff3f" stroke-width=".24"/>
<g font-size="5.8">
<text x="217.5" y="257.9">SCALE (FEET)</text>
<text x="176.6" y="262.1">DATE</text>
<text x="324" y="261.7">GROUND FLOOR</text>
<text x="60.3" y="265.6">ASHISH RESIDENCE</text>
<text x="169.9" y="269.1">05/12/2023</text>
<text x="322.7" y="268.8">COLUMN LAYOUT</text>
<text x="279" y="275.2">N</text>
</g>
<g font-size="3.4">
<text x="214.8" y="275.2">1</text>
<text x="223.7" y="275.2">2.5</text>
<text x="235.8" y="275.2">5</text>
<text x="256.1" y="275.2">10</text>
</g>
<g font-size="3" fill="#767676">
<text x="36.7" y="47.7" transform="rotate(3 36.7 47.7)">9&quot;</text>
<text x="34.4" y="52.4" transform="rotate(-90 34.4 52.4)">9&quot;</text>
<text x="48.4" y="48.2" transform="rotate(3 48.4 48.2)">5'-10&quot;</text>
<text x="61.9" y="53.7" transform="rotate(-90 61.9 53.7)">9&quot;</text>
<text x="65.7" y="49.1" transform="rotate(3 65.7 49.1)">1'</text>
<text x="92.7" y="50.4" transform="rotate(3 92.7 50.4)">12'</text>
<text x="121.3" y="51.8" transform="rotate(3 121.3 51.8)">1'</text>
<text x="145.1" y="52.9" transform="rotate(3 145.1 52.9)">11'-10&quot;</text>
<text x="119.4" y="56.3" transform="rotate(-90 119.4 56.3)">9&quot;</text>
<text x="175.3" y="54.4" transform="rotate(3 175.3 54.4)">9&quot;</text>
<text x="180.4" y="59.2" transform="rotate(-87 180.4 59.2)">9&quot;</text>
<text x="185.3" y="54.9" transform="rotate(3 185.3 54.9)">4'-8&quot;</text>
<text x="199.1" y="55.6" transform="rotate(3 199.1 55.6)">1'</text>
<text x="227.2" y="56.9" transform="rotate(3 227.2 56.9)">13'-5&quot;</text>
<text x="260.8" y="58.6" transform="rotate(3 260.8 58.6)">1'</text>
<text x="195.7" y="60.1" transform="rotate(-90 195.7 60.1)">9&quot;</text>
<text x="256.6" y="63.1" transform="rotate(-90 256.6 63.1)">9&quot;</text>
<text x="300.1" y="60.5" transform="rotate(3 300.1 60.5)">18'-8&quot;</text>
<text x="34.4" y="66.5" transform="rotate(-90 34.4 66.5)">5'-1&quot;</text>
<text x="34.4" y="77.5" transform="rotate(-90 34.4 77.5)">9&quot;</text>
<text x="61.9" y="81.8" transform="rotate(-90 61.9 81.8)">11'-3&quot;</text>
<text x="346.2" y="89.7" transform="rotate(90 346.2 89.7)">13'-9&quot;</text>
<text x="119.4" y="92.1" transform="rotate(-90 119.4 92.1)">14'-9&quot;</text>
<text x="180.4" y="93.5" transform="rotate(-90 180.4 93.5)">14'-2&quot;</text>
<text x="195.7" y="95.6" transform="rotate(-90 195.7 95.6)">14'-8&quot;</text>
<text x="256.6" y="96.5" transform="rotate(-90 256.6 96.5)">13'-8&quot;</text>
<text x="335.3" y="97.3" transform="rotate(-76 335.3 97.3)">14'-2&quot;</text>
<text x="34.4" y="104.3" transform="rotate(-90 34.4 104.3)">10'-7&quot;</text>
<text x="36.6" y="107.6">9&quot;</text>
<text x="48.3" y="107.6">5'-10&quot;</text>
<text x="61.9" y="104.9" transform="rotate(-90 61.9 104.9)">9&quot;</text>
<text x="64.8" y="107.6">9&quot;</text>
<text x="81.2" y="107.6">7'-8&quot;</text>
<text x="98.5" y="104.9" transform="rotate(-90 98.5 104.9)">9&quot;</text>
<text x="100.8" y="107.6">9&quot;</text>
<text x="34.4" y="126" transform="rotate(-90 34.4 126)">9&quot;</text>
<text x="119.4" y="122.8" transform="rotate(-90 119.4 122.8)">9&quot;</text>
<text x="121.4" y="125.3">9&quot;</text>
<text x="149.7" y="126" transform="rotate(-90 149.7 126)">9&quot;</text>
<text x="175.1" y="125.4">9&quot;</text>
<text x="180.4" y="122.8" transform="rotate(-90 180.4 122.8)">9&quot;</text>
<text x="195.7" y="126" transform="rotate(-90 195.7 126)">9&quot;</text>
<text x="256.6" y="125.3" transform="rotate(-90 256.6 125.3)">1'</text>
<text x="302.5" y="126" transform="rotate(-90 302.5 126)">9&quot;</text>
<text x="304.7" y="120.3">9&quot;</text>
<text x="315.2" y="120.4">4'</text>
<text x="325.7" y="120.4">1'</text>
<text x="333.6" y="120.3">3'-6&quot;</text>
<text x="98.5" y="130.2" transform="rotate(-90 98.5 130.2)">9'-11&quot;</text>
<text x="124.7" y="128.6">9&quot;</text>
<text x="141.3" y="128.6">10'-4&quot;</text>
<text x="171.9" y="128.6">9&quot;</text>
<text x="183.4" y="128.6">5'-5&quot;</text>
<text x="198.9" y="128.7">1'</text>
<text x="227.6" y="128.6">13'-8&quot;</text>
<text x="260.9" y="128.6">9&quot;</text>
<text x="149.7" y="138" transform="rotate(-90 149.7 138)">5'</text>
<text x="195.7" y="138" transform="rotate(-90 195.7 138)">5'</text>
<text x="256.6" y="138" transform="rotate(-90 256.6 138)">5'</text>
<text x="36.6" y="154.6">9&quot;</text>
<text x="66.2" y="154.6">14'-3&quot;</text>
<text x="98.5" y="150.9" transform="rotate(-90 98.5 150.9)">1'</text>
<text x="100.8" y="154.6">9&quot;</text>
<text x="124.1" y="154.6">11'-4&quot;</text>
<text x="149.7" y="150.9" transform="rotate(-90 149.7 150.9)">1'</text>
<text x="152.4" y="154.6">9&quot;</text>
<text x="174.7" y="154.6">10'</text>
<text x="195.7" y="150.6" transform="rotate(-90 195.7 150.6)">9&quot;</text>
<text x="198.9" y="154.6">1'</text>
<text x="227.6" y="154.6">13'-8&quot;</text>
<text x="256.6" y="150.9" transform="rotate(-90 256.6 150.9)">1'</text>
<text x="260.9" y="154.6">9&quot;</text>
<text x="34.4" y="161.1" transform="rotate(-90 34.4 161.1)">14'-6&quot;</text>
<text x="302.5" y="163.3" transform="rotate(-90 302.5 163.3)">15'-6&quot;</text>
<text x="34.4" y="191.5" transform="rotate(-90 34.4 191.5)">1'</text>
<text x="98.5" y="186.8" transform="rotate(-90 98.5 186.8)">14'-6&quot;</text>
<text x="149.7" y="186.8" transform="rotate(-90 149.7 186.8)">14'-6&quot;</text>
<text x="195.7" y="186.3" transform="rotate(-90 195.7 186.3)">14'-9&quot;</text>
<text x="256.6" y="186.8" transform="rotate(-90 256.6 186.8)">14'-6&quot;</text>
<text x="302.5" y="195.4" transform="rotate(-90 302.5 195.4)">9&quot;</text>
<text x="304.7" y="197.9">9&quot;</text>
<text x="315.2" y="198">4'</text>
<text x="325.7" y="198">1'</text>
<text x="333.6" y="197.9">3'-6&quot;</text>
<text x="335.2" y="203.9" transform="rotate(55 335.2 203.9)">6'-2&quot;</text>
<text x="34.4" y="204.3" transform="rotate(-90 34.4 204.3)">5'</text>
<text x="346.9" y="205.3" transform="rotate(90 346.9 205.3)">5'</text>
<text x="34.4" y="216.8" transform="rotate(-90 34.4 216.8)">9&quot;</text>
<text x="36.6" y="221.2">9&quot;</text>
<text x="66.2" y="221.2">14'-3&quot;</text>
<text x="98.5" y="216.8" transform="rotate(-90 98.5 216.8)">9&quot;</text>
<text x="101.5" y="221.2">1'</text>
<text x="123.3" y="221.2">10'-10&quot;</text>
<text x="149.7" y="216.8" transform="rotate(-90 149.7 216.8)">9&quot;</text>
<text x="152" y="221.2">1'</text>
<text x="172.9" y="221.2">9'-11&quot;</text>
<text x="195.7" y="216.8" transform="rotate(-90 195.7 216.8)">9&quot;</text>
<text x="198.9" y="221.2">1'</text>
<text x="227" y="221.2">13'-5&quot;</text>
<text x="256.6" y="216.8" transform="rotate(-90 256.6 216.8)">9&quot;</text>
<text x="260.5" y="221.2">1'</text>
<text x="300.1" y="221.2">18'-9&quot;</text>
</g>
<g font-size="2.4" fill="#636466">
<text x="40.4" y="55.3">C26</text>
<text x="68.2" y="56.5">C24</text>
<text x="119.9" y="58.8">C18</text>
<text x="46" y="60.4">WASH AREA</text>
<text x="49.6" y="63.4">6'7&quot;X5'</text>
<text x="170.1" y="62.2">C13</text>
<text x="201.6" y="63">C9</text>
<text x="264.4" y="65.6">C5</text>
<text x="48.1" y="66.4">LVL + 3'6''</text>
<text x="146.5" y="77.4">COURTYARD</text>
<text x="40.4" y="79.8">C27</text>
<text x="87.4" y="82.3">13'3&quot;X10'11&quot;</text>
<text x="90.7" y="79.4">STAIR</text>
<text x="108.1" y="81.4">LVL + 3'8''</text>
<text x="147.3" y="80.4">11'10&quot;X15'5&quot;</text>
<text x="181.4" y="81.5">C. TOILET</text>
<text x="148.1" y="84">LVL + 2'2''</text>
<text x="181.8" y="87.4">LVL + 3'7''</text>
<text x="183.5" y="84.5">5'X8'2&quot;</text>
<text x="50.4" y="93.6">TOILET</text>
<text x="306.3" y="94.5">GARDEN</text>
<text x="363.3" y="94.6">ROAD</text>
<text x="49.1" y="99.1">LVL + 3'7''</text>
<text x="49.8" y="96.5">6'2&quot;X6'4''</text>
<text x="68.5" y="101.9">C25</text>
<text x="222.5" y="99.7">LIVING ROOM</text>
<text x="306.3" y="97.4">14'X13'6&quot;</text>
<text x="306.6" y="100.8">LVL +3'6''</text>
<text x="361" y="97.6">12' WIDTH</text>
<text x="104.5" y="104.5">C21</text>
<text x="224.4" y="102.7">14'3&quot;X14'6&quot;</text>
<text x="225.3" y="105.6">LVL + 3'8''</text>
<text x="362.6" y="102.3">LVL + 0'</text>
<text x="48.1" y="115.9">DRESSING</text>
<text x="49" y="118.8">6'2&quot;X4'11&quot;</text>
<text x="74.5" y="115.4">STORE ROOM</text>
<text x="77.9" y="118.4">7'8&quot;X4'6''</text>
<text x="119.7" y="118.8">C19</text>
<text x="363.5" y="114.9">Column No.</text>
<text x="368.1" y="119.6">C1</text>
<text x="377.9" y="119.5">1'0&quot;X0'9&quot;</text>
<text x="381" y="114.9">Size</text>
<text x="40.4" y="126">C28</text>
<text x="128.1" y="125.3">C20</text>
<text x="166.4" y="125.5">C15</text>
<text x="170" y="121.6">C14</text>
<text x="201.5" y="121.8">C10</text>
<text x="264.3" y="121.3">C6</text>
<text x="367.9" y="123.9">C2</text>
<text x="377.9" y="123.8">1'0&quot;X0'9&quot;</text>
<text x="303.7" y="128.7">C3</text>
<text x="325.1" y="128.8">C1</text>
<text x="367.9" y="128.1">C3</text>
<text x="378" y="128.1">0'9&quot;X0'9&quot;</text>
<text x="200.7" y="135.1">TEMPLE</text>
<text x="245.9" y="132.8">LVL + 3'6''</text>
<text x="367.9" y="132.4">C4</text>
<text x="367.9" y="136.7">C5</text>
<text x="377.9" y="136.6">1'0&quot;X0'9&quot;</text>
<text x="378" y="132.4">0'9&quot;X0'9&quot;</text>
<text x="200.7" y="138">6'8&quot;X5'8&quot;</text>
<text x="367.9" y="141">C6</text>
<text x="378" y="140.9">0'9&quot;X1'0&quot;</text>
<text x="202.5" y="146.9">C11</text>
<text x="367.9" y="145.2">C7</text>
<text x="367.9" y="149.5">C8</text>
<text x="377.9" y="149.5">1'0&quot;X0'9&quot;</text>
<text x="378" y="145.2">0'9&quot;X1'0&quot;</text>
<text x="104.9" y="151.8">C22</text>
<text x="156.4" y="150.8">C16</text>
<text x="264.2" y="152.3">C7</text>
<text x="367.9" y="153.8">C9</text>
<text x="377.9" y="153.7">1'0&quot;X0'9&quot;</text>
<text x="68.6" y="161.7">MASTER</text>
<text x="367.2" y="158.1">C10</text>
<text x="377.9" y="158">1'0&quot;X0'9&quot;</text>
<text x="67.4" y="164.7">BEDROOM</text>
<text x="67.5" y="167.7">14'3&quot;X15'1&quot;</text>
<text x="171.8" y="166.3">10'X10'6''</text>
<text x="171.9" y="163.3">DINNING</text>
<text x="285.1" y="167.7">PARKING</text>
<text x="367.2" y="166.6">C12</text>
<text x="367.4" y="162.3">C11</text>
<text x="377.9" y="162.3">1'0&quot;X0'9&quot;</text>
<text x="377.9" y="166.6">1'0&quot;X0'9&quot;</text>
<text x="68.4" y="170.8">LVL + 3'8''</text>
<text x="171.8" y="169.5">LVL + 3'8''</text>
<text x="284.3" y="170.6">18'9''X16'3&quot;</text>
<text x="285" y="174">LVL + 1'6''</text>
<text x="328.1" y="172.6">MAIN GATE</text>
<text x="367.2" y="170.8">C13</text>
<text x="378" y="170.8">0'9&quot;X0'9&quot;</text>
<text x="328.8" y="175.5">10' WIDTH</text>
<text x="367.2" y="175.1">C14</text>
<text x="367.2" y="179.4">C15</text>
<text x="379.1" y="175.1">9'' DIA.</text>
<text x="379.1" y="179.4">9'' DIA.</text>
<text x="127.9" y="180.9">KITCHEN</text>
<text x="128.1" y="183.9">12'X15'1&quot;</text>
<text x="218.1" y="180.9">GUEST ROOM</text>
<text x="220.2" y="183.9">14'3&quot;X14'9&quot;</text>
<text x="367.2" y="183.7">C16</text>
<text x="378" y="183.7">0'9&quot;X1'0&quot;</text>
<text x="40.4" y="188.6">C29</text>
<text x="127.4" y="187.4">LVL + 3'8''</text>
<text x="220.6" y="187.1">LVL + 3'8''</text>
<text x="304.2" y="192">C4</text>
<text x="325.2" y="191.8">C2</text>
<text x="367.2" y="187.9">C17</text>
<text x="377.9" y="187.9">1'0&quot;X0'9&quot;</text>
<text x="367.2" y="192.2">C18</text>
<text x="367.2" y="196.5">C19</text>
<text x="377.9" y="192.2">1'0&quot;X0'9&quot;</text>
<text x="379.1" y="196.5">9'' DIA.</text>
<text x="170" y="203.1">GARDEN</text>
<text x="367.2" y="200.8">C20</text>
<text x="379.1" y="200.8">9'' DIA.</text>
<text x="65.2" y="204.8">GARDEN</text>
<text x="66.4" y="207.8">14'3X5'</text>
<text x="170.4" y="209.4">LVL +3'6''</text>
<text x="171.8" y="206.1">10'X5'</text>
<text x="367.2" y="209.3">C22</text>
<text x="367.4" y="205">C21</text>
<text x="378" y="205">0'9&quot;X0'9&quot;</text>
<text x="378" y="209.3">0'9&quot;X1'0&quot;</text>
<text x="40.4" y="213.5">C30</text>
<text x="65.4" y="210.2">LVL +3'6''</text>
<text x="103.7" y="213.4">C23</text>
<text x="155.9" y="213.5">C17</text>
<text x="201.7" y="213.4">C12</text>
<text x="257.6" y="213.4">C8</text>
<text x="367.2" y="213.6">C23</text>
<text x="377.9" y="213.6">1'0&quot;X0'9&quot;</text>
<text x="367.2" y="217.9">C24</text>
<text x="377.9" y="217.9">1'0&quot;X0'9&quot;</text>
<text x="367.2" y="222.2">C25</text>
<text x="367.2" y="226.4">C26</text>
<text x="378" y="222.2">0'9&quot;X0'9&quot;</text>
<text x="378" y="226.4">0'9&quot;X0'9&quot;</text>
<text x="172.7" y="231.1">12' WIDTH</text>
<text x="175" y="228.1">ROAD</text>
<text x="367.2" y="230.7">C27</text>
<text x="378" y="230.7">0'9&quot;X0'9&quot;</text>
<text x="367.2" y="235">C28</text>
<text x="367.2" y="239.3">C29</text>
<text x="378" y="235">0'9&quot;X0'9&quot;</text>
<text x="378" y="239.3">0'9&quot;X1'0&quot;</text>
<text x="367.2" y="243.5">C30</text>
<text x="378" y="243.5">0'9&quot;X0'9&quot;</text>
</g>
<text font-size="2.4" x="106" y="95.7">UP</text>
</svg>
